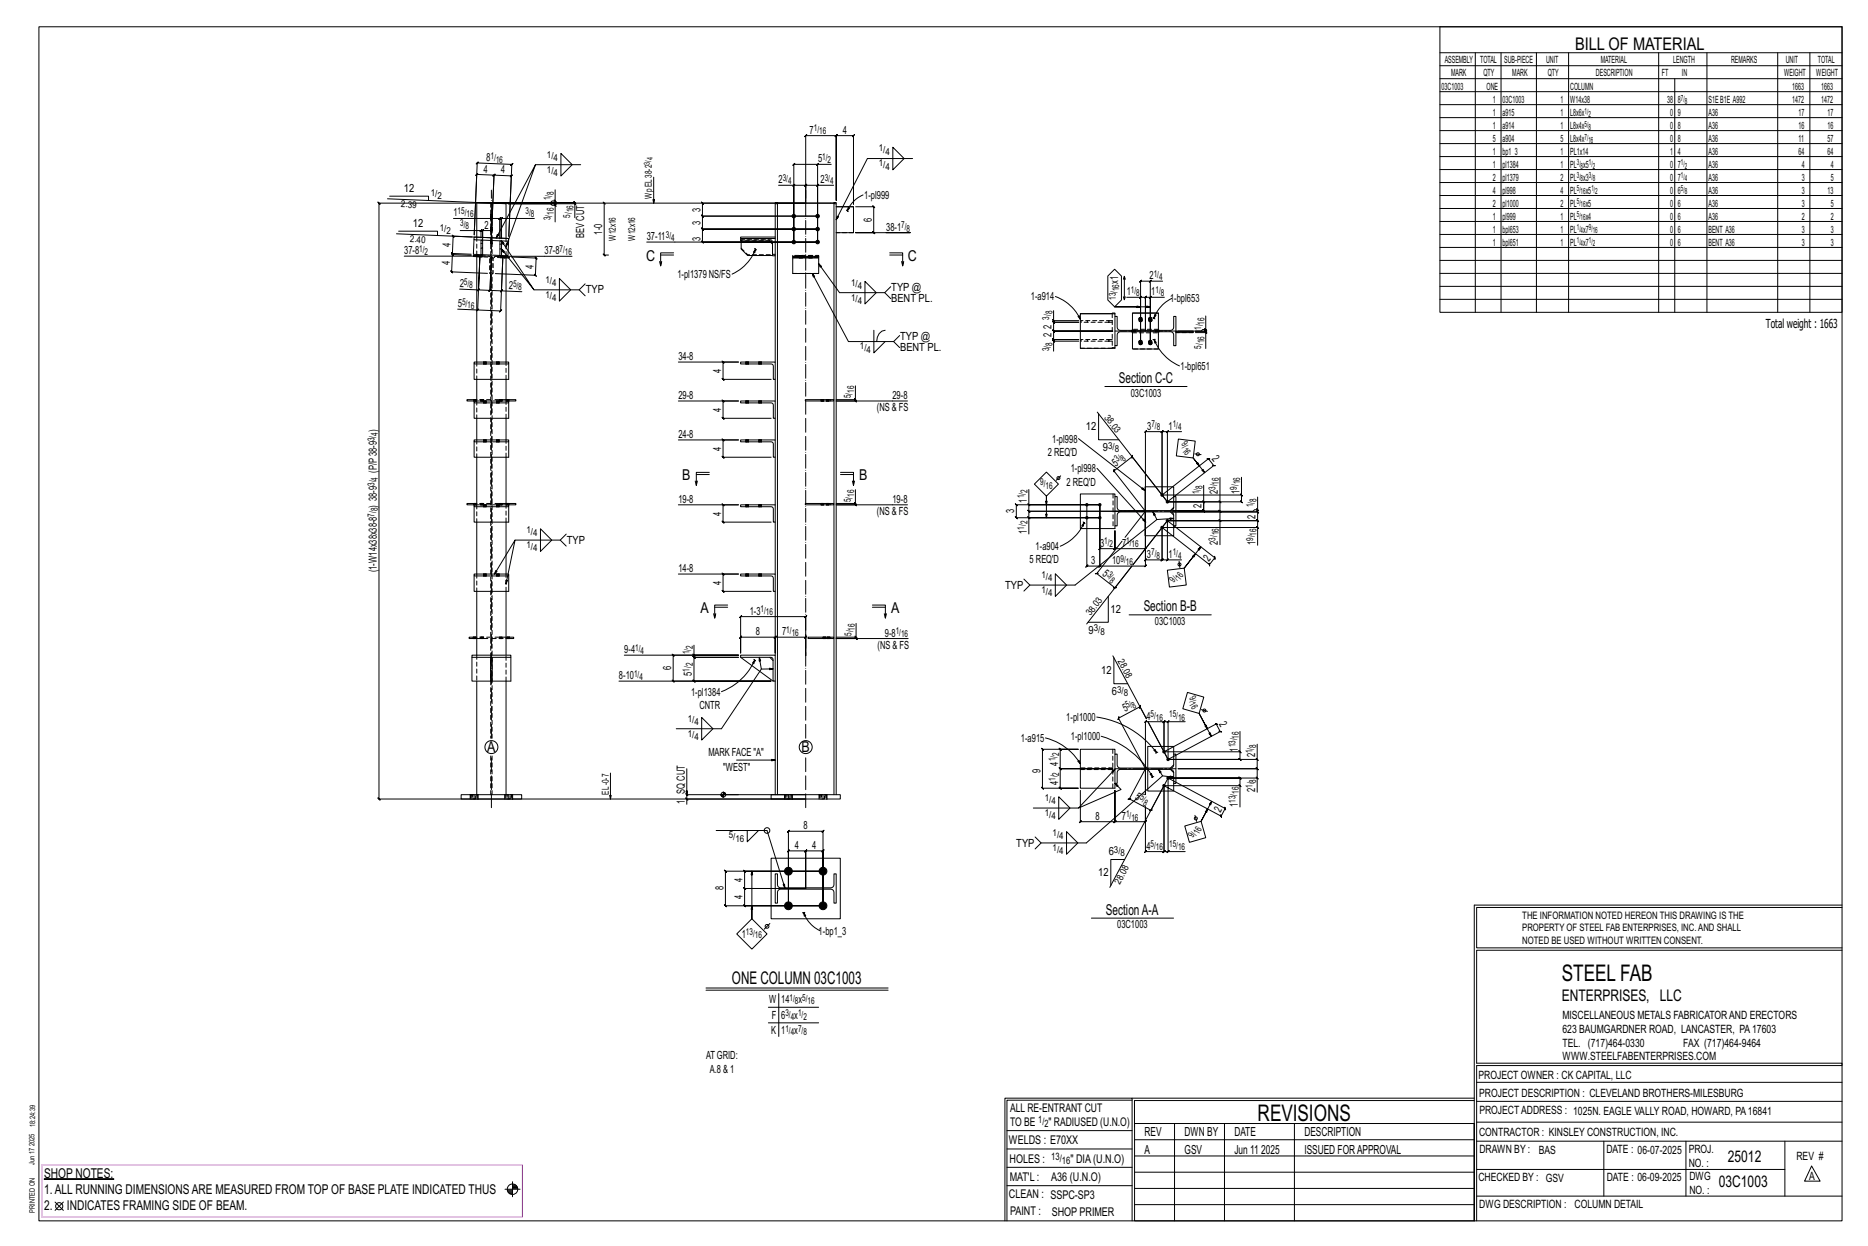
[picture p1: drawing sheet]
<svg xmlns="http://www.w3.org/2000/svg" width="914mm" height="610mm" viewBox="0 0 914 610" stroke-linecap="round" stroke-linejoin="round" font-family="sans-serif">
<g fill="#000" stroke="#000" stroke-width=".49">
<path d="M391 126h2zM396 126h2zM22 577h34z"/>
<circle cx="389" cy="112" r=".9"/>
<circle cx="389" cy="106" r=".9"/>
<circle cx="389" cy="118" r=".9"/>
<circle cx="400" cy="112" r=".9"/>
<circle cx="400" cy="106" r=".9"/>
<circle cx="400" cy="118" r=".9"/>
<circle cx="558" cy="156" r="1"/>
<circle cx="563" cy="156" r="1"/>
<circle cx="558" cy="168" r="1"/>
<circle cx="563" cy="168" r="1"/>
<circle cx="532" cy="247" r=".6"/>
<circle cx="532" cy="253" r=".6"/>
<circle cx="538" cy="247" r=".6"/>
<circle cx="538" cy="253" r=".6"/>
<circle cx="569" cy="242" r=".6"/>
<circle cx="569" cy="258" r=".6"/>
<circle cx="571" cy="246" r=".6"/>
<circle cx="571" cy="255" r=".6"/>
<circle cx="570" cy="368" r=".6"/>
<circle cx="572" cy="372" r=".6"/>
<circle cx="570" cy="384" r=".6"/>
<circle cx="572" cy="381" r=".6"/>
<circle cx="386" cy="426" r="1.9"/>
<circle cx="403" cy="426" r="1.9"/>
<circle cx="386" cy="443" r="1.9"/>
<circle cx="403" cy="443" r="1.9"/>
</g>
<g fill="none" stroke="#000" stroke-width=".49">
<path d="M19 13h883v584h-883zM705 13h197v140h-197zM705 26h197M705 32h197M705 39h197M722 26v127M735 26v127M752 26v127M768 26v127M812 26v127M820 39v114M836 26v127"/>
<path d="M870 26v127M886 26v127M705 45h197M705 51h197M705 58h197M275 75l5 6-5 5zM437 72l6 6-6 5zM447 78h-22l-16 29M705 64h197M705 70h197M705 77h197M190 97l51 2"/>
<path d="M191 96h19v2M262 81h22M271 100l1 1zM271 98l1 1zM272 98v1h-1l1 1v-1h-30h30h-1l1 1v-1v1M272 93v5h-2l-1 1h-35h47l1 1-1-1v1M281 99l1 1zM295 99l1 1zM296 99v26l-1-1 1 1h2M320 87v12M379 100h2M389 91h5l1-1-1 1v8"/>
<path d="M389 90l-1 1zM394 99h-208h-1l1 1v-1v292l-1-1 1 1h208h-58v2M394 99h-50h-1l1 1v-1v7l-1-1 1 1h56h-56l-1-1 1 1v6h-1l1 1v-1h56h-56h-1l1 1v-1v6h-1l1 1v-1h56h-83M394 92v-26v1l1-1h-1h15v1l1-1h-1v32v-32v1l1-1h-1h9l-1 1 1-1v34M400 81l1-1zM400 91l1-1-1 1zM400 80h-11l-1 1 1-1v38v-27h-8M400 91h-6l1-1-1 1v8M407 80h-7v38v-27h8M408 100v96M409 100v-1h-30v18M422 95a14 14 0 0 0-7 8"/>
<path d="M705 83h197M705 89h197M705 96h197M194 114l55 3M195 113h19v2M222 107h19v11M225 113h10v3M231 116h-9l-1-1 1 1-1 8v-1l1 2-1-1h10M232 117v7l3 1M232 116l17 1v1l-17-1zM233 116v-17l15 1v17M235 113l1-1z"/>
<path d="M235 117h1v4h-1zM235 113h1l1-1-1 1v5M236 116v-3l1-1-1 1h5h-1l1-1v1v4M240 107h.1M240 105h.1M240 113h.1M240 111h.1M240 119h.1M240 118h.1M241 107h-1l1-1zM241 116l1-30v-1l-1 1h1l-9-1h1l-1 1v-1l-1 30 2-35h-1l1-1v1h17l-1 1 1-1-2 36 1-30h1l-1 1v-1h-8v-1l-1 1h1l-1 30M241 107h4h-1l1-1v1v10v-10h-1l1-1v1h1"/>
<path d="M241 107h.1M241 105h.1M241 113h.1M241 111h.1M241 119h.1M241 118h.1M243 116l19-35-14 40M245 118h1v4h-1zM246 107v-1l-1 1zM246 118l15 24-15-20 1 1h-1v-1v3h-1v-3M249 118v7h-3M262 107h-16v10"/>
<path d="M281 106v-6h-32h20h1h2v9M363 117h16v8h-1v-6v-1h-15zM363 118v4l3 3h12M377 118l1 1M379 116h-16v1M414 103h1M415 103v1M415 101l1 1-1 1zM418 101h-9h9v13h-9M419 101h9h-1l1 1v-1v13l-1-1 1 1h-9h27h-12M705 102h197M705 108h197"/>
<path d="M705 115h197M198 125h43M231 125h-10v-1l1 1h-1v8v-1l1 2-1-1 18 1M233 125h-1l1 1M233 125v52M234 126h.1M234 125h.1M235 121v4h1v-4M236 126h.1M236 125h.1M236 125h9M241 125l-1 17-1 1 1-1h-6"/>
<path d="M241 125l-1 17-1 1 1-1h5M242 125h38M245 126h.1M247 126h.1M248 126h1h-1M248 125v52M250 126h12l1 1-1-1v9v-1l1 1h-1l-20-1M274 136l5 6-5 5zM286 139l-2 3h-23M323 128v2M323 125h7M330 124h-7v6l1-2"/>
<path d="M369 122h1M370 122l-1 2v-1zM370 122a22 22 0 0 1-12 12M370 122h.1M379 125v52M388 126h13h-13zM388 126h13M388 126v8h13v-8M391 126h2M396 126h1M398 134l17 33h22l3-3M401 129l10 14h22l3-3"/>
<path d="M423 138l6 5-6 6zM436 124h6v6v-2M436 125h6M441 128l1 2M542 135l4-3 3 3v12l-3 3-4-3zM550 135v2M551 137l-1-2v12M563 138h-5l1-1-1 1v30v-23h-6M564 137l-1 1zM569 138h-6v30v-23h7M705 121h197M705 127h197"/>
<path d="M705 134h197M225 141l9 1 1-17-1 27-10-1M233 152l1-1zM234 142l1-1zM245 143l1-1zM255 143l-10-1 1-16-1 26h1l-1 1v-1h-11M284 142l2 3M433 143l3 3M515 156l1 1zM516 157v1l-1-1 1 1h12h-12l-1-1 1 1v4l-1-1 1 1h29h-29l-1-1 1 1v4h-1l1 1v-1h12h-12h-1l1 1v-1v1M516 152v5h12M517 145a22 22 0 0 1 12 11"/>
<path d="M528 155v-1l1 2zM529 154h17M546 155h1v6l1 1h26l1-2v-5h1v14h-1l-1-6-1-1h-25l-1 2v5h-1zM546 155v-1h-17v16h17v-1M550 145v2l1-2M554 153h13M558 145h3l-1 1 1-1v17v-17l-1 1 1-1h2M558 150h-12h17M559 145l-1 1zM563 145h1l-1 1zM564 155l1 1M565 156h.1"/>
<path d="M565 154h1l-1 2zM574 146a17 17 0 0 0-9 10M590 155v6h-1l-1 1h-11M705 140h197M705 146h197M232 177h17v1h-17zM232 178v8h17v-8M237 177h.1M237 178h.1M238 177h.1M238 178h.1M243 177h.1"/>
<path d="M243 178h.1M244 177h.1M244 178h.1M332 177h29h-7h-1l1 1v-1v9l-1-1 1 1h23M363 177h16v9v-7l-1-1h-15zM365 177h.1M365 178h.1M366 177h.1M366 178h.1M371 177h.1M371 178h.1M373 177h.1"/>
<path d="M373 178h.1M428 162v11l5-6M433 162a5 5 0 0 0-4 5M437 167l3 3M515 166l1 1zM528 167h-12v5M554 162h.1M554 162v-9h13v9M554 162v9h13v-9M556 162h.1M565 166l1 2h-1zM565 166a23 23 0 0 0 12 13"/>
<path d="M565 166h-1M566 166h-1M566 162h.1M567 162h.1M576 162h8v1h-8zM576 162h8M585 163h5v8M590 162l1 1zM590 161l1 1zM590 161v1l1 1-1-1h-5h5l1 1-1-1v1M232 196h.1M232 196h17v1h-17z"/>
<path d="M232 197v8h17v-8M233 196h.1M233 196h-4h3M233 186v10M235 196h.1M237 196h.1M237 197h.1M238 196h.1M238 197h.1M243 196h.1M243 197h.1M244 196h.1"/>
<path d="M244 197h.1M245 196h.1M246 196h.1M248 196h5h-4M248 186v10M249 196h.1M332 196h29h-7h-1l1 1v-1v9l-1-1 1 1h23M363 196h16v9v-7l-1-1h-15zM365 196h.1M365 197h.1M366 196h.1M366 197h.1"/>
<path d="M371 196h.1M371 197h.1M373 196h.1M373 197h.1M379 186v10M394 196h14h-14zM402 196h.1M403 196h.1M405 196h.1M406 196h.1M408 196v50M418 195l1 1z"/>
<path d="M419 189v7h-10M419 196h-1l1 1v-1h-10h35M541 189h40M232 215h17v1h-17zM232 216v8h17v-8M233 205v10M237 215h.1M237 216h.1M238 215h.1M238 216h.1M243 215h.1M243 216h.1"/>
<path d="M244 215h.1M244 216h.1M248 205v10M332 215h29h-7h-1l1 1v-1v9l-1-1 1 1h23M363 215h16v9v-7l-1-1h-15zM365 215h.1M365 216h.1M366 215h.1M366 216h.1M371 215h.1M371 216h.1M373 215h.1"/>
<path d="M373 216h.1M379 205v10M528 215l33 25M537 202l34 44M538 202v13h10M571 212l1-1zM571 211h-2l-1 1 1-1v31l23-18h-1l1 1v-1l2 4h-1h2h-1l-23 18h26v-12M577 215l8 1-1 8-8-1zM578 211h-7v35l-17-23v1v-1l-9 7v1v-1l16 20v18l-1 1 1-1h-15l-1 1 1-1v-8v8l-1 1 1-1h-8h1l-1 1v-1v-21v30l1-1-1 1h-6l1-1-1 1v-30M233 224v23M248 224v23M340 235l1 2"/>
<path d="M341 232h6M347 231h-6v6v-2M379 224v23M411 231h7v6v-2M411 232h7M417 235l1 2M419 240v6h-10M504 239v8h34h-41v-1l1 1h-1v6l1 1-1-1h41h-34v8M506 237l6-6 6 6-6 6zM519 233l-2 2M537 229l24 26M585 222h3"/>
<path d="M587 228l-3-4 6 7M589 237v13h-15h15l1 1-1-1h-12M608 234v8h-39v-31l-1 1 1-1h-8l-1 1 1-1v66v-1l-1 1h1h-23l1-1-1 1v-30M232 246h.1M232 247h.1M232 247h17v1h-17zM232 248v7h17v-7M233 246h.1M233 247h.1M233 246h-4v1h3M233 255v26M235 246h.1"/>
<path d="M235 247h.1M237 246h.1M237 247h.1M237 248h.1M238 247h.1M238 248h.1M243 247h.1M243 248h.1M244 247h.1M244 248h.1M245 246h.1M245 247h.1"/>
<path d="M246 246h.1M246 247h.1M248 246h5v1h-4M248 255v26M249 246h.1M249 247h.1M265 259l5 5-5 6zM332 247h29h-7l-1-1 1 1v8h-1l1 1v-1h23M363 247h16v8v-6l-1-1h-15zM365 247h.1M365 248h.1M366 247h.1"/>
<path d="M366 248h.1M371 247h.1M371 248h.1M373 247h.1M373 248h.1M379 255v26M394 246h14v1h-14zM402 246h.1M402 247h.1M403 246h.1M403 247h.1M405 246h.1"/>
<path d="M405 247h.1M406 246h.1M406 247h.1M408 247v65M418 246l1 1zM419 246v1l-1-1 1 1h-10h35M503 246l1 1zM503 253l1 1zM504 247v3h-1l1 1v-1h57M512 247v-4v10M530 255l1 1M531 256l-1 1z"/>
<path d="M531 256a21 21 0 0 1-12 11M531 256h.1M546 243h1v6l1 1h26l1-2v-5h1v14h-1l-1-6-1-1-25 1-1 1v5h-1zM546 243v-1h-17v17h17v-2M561 250v12h14v-5M561 250h-57h-1l1 1v-1v3M561 250v24h-1l1-1v1h8h-1l1-1v1v-16h47v9M561 250l-10 13M564 251l2 3-40 32h-22l-3-3M571 255l-16 21 16-21 24 18v-1v2v-1l-3 3v1v-1l-23-18v16h-1l1-1v1h2M571 255h45l-1-1 1 1v3M571 246h18v-1l1 1h-1v4"/>
<path d="M573 250l2 2M575 254h-9M575 243v-5h-14v12M575 248l-2 2M577 250h20l1 1-1-1v5M589 249l1 1zM597 254l1 1zM597 245l1 1zM597 246v4l1 1-1-1h-20M607 242l1 1zM608 242v4l-1-1 1 1h-37M615 258l1 1z"/>
<path d="M615 249l1 1zM616 249v1h-1l1 1v-1h-42h42h-1l1 1v-1v5l-1-1 1 1h-45M616 243v6h-2l-1 1h-36M274 264l3 3M277 261l-3 3h-22M549 265l-12 16h-1h2h-1l9 7h-1l1-1v1l8-11-22 28M571 279l9-1 1 8-9 1zM571 274l1-1-1 1zM577 275l1 3M588 268l-8 10 5-7M597 267v-12h-26v19h7M232 281h17v1h-17z"/>
<path d="M232 282v7h17v-7M233 289v32M237 281h.1M237 282h.1M238 281h.1M238 282h.1M242 281l10-17-4 22M243 281h.1M243 282h.1M244 281h.1M244 282h.1M248 289v32"/>
<path d="M332 281h29h-7l-1-1 1 1v8h-1l1 1v-1h23M350 297h6M356 296h-6v6v-2M363 281h16v8v-6l-1-1h-15zM365 281h.1M365 282h.1M366 281h.1M366 282h.1M371 281h.1M371 282h.1M373 281h.1M373 282h.1"/>
<path d="M379 289v32M427 296h6v6l1-2M427 297h6M504 286l-3 3M517 281l5 5-5 6zM543 292v12h-10M232 312h.1M233 312h.1M233 312h-3h3M235 312h.1M237 312h.1M245 312h.1"/>
<path d="M246 312h.1M248 312h3h-3M248 312h.1M249 312h.1M340 316v5h21h-55M349 300l1 2M362 302l1-1v1h31l1-1-1 1v19v-9l1-1-1 1h-15l1-1-1 1v7v-7l1-1-1 1h-16v-1l-1 1h1v7v-17zM396 312h12h-12zM403 312h.1M404 312h.1M405 312h.1M406 312h.1"/>
<path d="M408 312v77M419 311l1 1zM419 305v7h-10M419 312l1 1-1-1h-10h36M433 300v2M553 301h40M231 321h19v1h-19zM231 322v11h19v-11M233 333v56M240 322h1v11h-1zM248 333v56M339 320l1 1z"/>
<path d="M340 321v1l-1-1 1 1h21h-21l-1-1 1 1v11h-1l1 1v-1h37h-74M361 321h-31l-1-1 1 1v12h-1l1 1v-1h47M363 321h16v12h-1v-11h-15zM363 322l15 11M369 323h.1M369 323v2l-1-1zM369 323a29 29 0 0 1-16 15M369 323h1M372 322l1 5h5M373 327l-20 30h-22M377 322l1 1M379 333v56"/>
<path d="M545 321l16 31-3-6v-1v1l-10 5-1 1 1-1 13 25-8 15h-1h2h-1l10 5v1l1-1h-1l7-12 28 15v1v-1l2-3v-1v1l-28-15v36h8M545 322v13h7M581 339l8 2-2 8-8-2zM343 351l6 6-6 5zM537 351a45 45 0 0 1 29 17M571 354l1-1zM572 353h-2l-1 1 1-1v15v-15l-1 1 1-1h-9l-1 1 1-1v36v-13M580 353h-8v19l-10-19 10 19h43v-8M588 347l3 1M591 357l-4-8 6 11M607 358v10h-37l25-14h1h-1l2 4h1h-1l-25 14h35l-1-1 1 1v-4M299 378v13"/>
<path d="M336 376v13M361 372h18M510 366v1h18h-9l-1-1 1 1v9h-1l1 1v-1h26h-26h-1l1 1v-1v10l-1-1 1 1h9h-18h1l-1-1v1v-19h1zM512 361a28 28 0 0 1 17 13M528 372l1 2zM539 360a42 42 0 0 1 25 20M546 369h1v6l1 1h26l1-2v-5h1v14h-1l-1-6-1-1-25 1-1 1v5h-1zM546 369v-2h-17v19h17v-3l3 3-21 9 18-19M562 376v11h13v-4M563 379l1-1v2zM565 367l1 1zM566 368h.1"/>
<path d="M567 368h-1M567 376l2 4h6M569 380l-37 32h-22l-3-3M573 376l2 2M575 369v-4h-13v11M575 374l-2 2M606 367l1 1zM615 371l1 1zM615 372v4l1 1-1-1h-38h38l1 1-1-1v5M226 389h29v2h-29zM230 389h.1M230 391h.1"/>
<path d="M234 389h.1M234 391h.1M247 389h.1M247 391h.1M251 389h.1M251 391h.1M336 390l1 1zM353 389h8M353 389h1M353 390h1M354 390h.1M354 387v3"/>
<path d="M354 389h1M354 388h1M377 389h34v2h-34zM381 389v-290h26l2 1v289M384 389h.1M384 391h.1M388 389h.1M388 391h.1M394 389h-58v-1l1 1h-1v2M401 389h.1M401 391h.1M405 389h.1"/>
<path d="M405 391h.1M506 395h22M518 390l6 5-6 6zM564 380h.1M565 380h-1M570 384v33v-1l-1 1h1h-9v-1l-1 1h1v-22v7l-1 1 1-1h-15l-1 1 1-1v-15v15l-1 1 1-1h-17l-1 1 1-1v-15M570 384h37v11M570 384v33h-1l1-1v1h2M572 381l-29 53M585 399l1 3M593 392l-5 10 3-6M606 384l1 1z"/>
<path d="M607 384v-3l-1-1 1 1h-35h43v7M615 380l1 1zM351 406h24l9 28M366 406v6l5-6M377 420h34v30h-34zM386 407h-1l1-1v1h17h-1l1-1v1v36v-27l-1 1 1-1h-9h1l-1 1v-1v19v-19h1l-1 1v-1h-8l-1 1 1-1v27zM510 412l-3 3M522 407l6 5-6 6zM571 417l1-1zM580 404l8-2 2 8-8 2zM355 426h48h-39l1 1-1-1v9v-1l1 1h-1h30h-30v-1l1 1h-1v8l1 1-1-1h39h-48l1 1-1-1v-17l1 1zM368 426v24v-7"/>
<path d="M379 428h2v5l1 1h25l1-1v-5h1v14h-1v-6l-1-1h-25l-1 2v5h-2zM551 421h-7v12M361 457l7-7 7 7-7 7zM377 452l-3 3M393 446l1 2zM393 446a16 16 0 0 0 8 9M393 446v1M394 446h-1M534 449h40M722 443v154M722 443h180M902 444h-179v20h179"/>
<path d="M902 465h-179v55h179v1h-179v76M346 483h89M346 484h89M376 493h25M381 486v21M376 500h25M554 538h-61v59M554 537h168M722 538h-167v13M723 539h179M723 530h179M493 553h61"/>
<path d="M555 550h167v47h-167zM555 558h167M575 550v47M599 550v47M634 550v47M723 549h179M723 558h179M785 558v27M825 558v27M874 558v27M251 578v8M251 580h1"/>
<path d="M493 571h61M493 562h61M555 573h167M555 566h167M723 572h151M887 570l4 8h-8zM27 588l4 4M31 588l-4 4M247 582h8M248 582h3M248 583h3M249 583h2"/>
<path d="M249 584h2M251 581h2M251 580h2M492 597v-60h62v60M493 580h61M555 589h167M555 581h167M723 585h179"/>
<circle cx="518" cy="234" r=".7"/>
<circle cx="586" cy="222" r=".7"/>
<circle cx="577" cy="276" r=".7"/>
<circle cx="590" cy="348" r=".7"/>
<circle cx="241" cy="366" r="3"/>
<circle cx="394" cy="366" r="3"/>
<circle cx="354" cy="389" r="1.2"/>
<circle cx="375" cy="406" r="1.4"/>
<circle cx="585" cy="400" r=".7"/>
<circle cx="375" cy="453" r=".9"/>
<circle cx="29" cy="590" r="1.8"/>
<circle cx="251" cy="582" r="2.6"/>
</g>
<path d="M21 570h235v26h-235z" fill="none" stroke="#f0f" stroke-width=".5"/>
<g fill="none" stroke="#000" stroke-width=".49" stroke-dasharray="2 1.4">
<path d="M240 99v262M381 99h.1M408 99h.1M233 116v9M235 119h1M236 117h.1M240 106h1zM240 107h.1M240 106v-1M240 112h1zM240 113h.1M240 112h.1"/>
<path d="M240 118l1 1zM240 119h.1M240 118h.1M240 107h1M240 113h1M240 119h1M241 105h-1M241 111h-1M241 118h-1M241 106h-1M241 107h.1M241 105h.1"/>
<path d="M241 106l-1-1M241 112h-1M241 113h-1M241 113h.1M241 111h.1M241 112l-1-1M241 119h-1M241 119h.1M241 118h.1M245 119h1M363 117h14l1 1v1M377 118h-14"/>
<path d="M377 118v-1l-14 1M378 119h.1M418 114h-9M233 126h6l1 8M234 125v1M234 125h.1M235 126v-1l-1 1M235 125l-1 1M235 125v1M235 125h1M236 125v1M236 125h.1"/>
<path d="M236 126h.1M236 126v-1M240 127l-1-2h-6M241 134l1-8h6M245 125h1M245 126h.1M246 126h-1M246 126h.1M247 126h.1M248 125v-8M248 126l-6-1-1 2M363 121l3 4h12"/>
<path d="M379 124h-1M388 134h13M388 125h.1M391 125h.1M391 126h1M391 126v-1M391 126h.1M392 126v-1M392 126h-1M392 125h.1M392 126h.1M392 125v1"/>
<path d="M392 126h1M392 125h-1M392 125l1 1M393 125h-2v1M393 126h-1M393 125v1M393 126h.1M396 125h.1M396 126h1M396 126v-1M396 126h.1M397 125v1"/>
<path d="M397 126h1M397 125h-1M397 126h-1M397 125h.1M397 126h.1M397 125h-1v1M398 125v1M398 126h.1M398 126h-1M401 125h-13M401 126h-13M529 157h14v1h-14z"/>
<path d="M532 158v-1M543 158h1M544 153v17M544 157h-1M557 156a.9 .9 0 0 1 1-1 .9 .9 0 0 1 1 1M559 157a.9 .9 0 0 1-1 0 .9 .9 0 0 1-1 0M562 156a.9 .9 0 0 1 1-1 .9 .9 0 0 1 1 1M564 157a.9 .9 0 0 1-1 0 .9 .9 0 0 1-1 0M233 177v9M237 177v1M237 177h.1M237 177l1 1z"/>
<path d="M237 178h.1M238 177v1M238 177h.1M238 178h.1M238 178v-1M243 177v1M243 177h.1M244 177v1zM244 177l-1 1M244 178h-1M244 177v1M244 177h.1"/>
<path d="M244 178h.1M244 178v-1M365 177v1M365 177h.1M366 177v1zM366 177l-1 1M366 178h-1M366 177v1M366 177h.1M366 178h.1M366 178v-1M371 177v1"/>
<path d="M371 177h1M372 177l-1 1M372 177v1M372 177v1zM372 178h.1M373 177h.1M373 178h.1M373 178v-1M529 166h14v1h-14zM532 167v-1M543 167h1M544 170h-15"/>
<path d="M544 166h-1M546 170h-2M554 162h.1M554 163h13M555 162h.1M555 162h1M556 162h.1M557 167a.9 .9 0 0 1 1 0 .9 .9 0 0 1 1 0M559 168a.9 .9 0 0 1-1 1 .9 .9 0 0 1-1-1M562 167a.9 .9 0 0 1 1 0 .9 .9 0 0 1 1 0M564 168a.9 .9 0 0 1-1 1 .9 .9 0 0 1-1-1M566 162h.1"/>
<path d="M566 162h1zM567 162h.1M567 161h-13M567 171h-13M584 163h-8M232 196h.1M233 196h.1M233 196h-1M233 196v9M235 196h.1M236 196h-1M236 196h.1"/>
<path d="M236 196h1M237 196h-1M237 196h.1M237 196v1M237 196l1 1zM237 197h.1M238 196v1M238 196h.1M238 197h.1M238 197v-1M240 196h-7M243 196v1"/>
<path d="M243 196h.1M244 196v1zM244 196l-1 1M244 197h-1M244 196v1M244 196h.1M244 197h.1M244 197v-1M245 196h.1M246 196h.1M248 196h-7M248 186v-9"/>
<path d="M248 196h.1M248 196h1zM249 196h.1M365 196v1M365 196h.1M366 196v1zM366 196l-1 1M366 197h-1M366 196v1M366 196h.1M366 197h.1M366 197v-1"/>
<path d="M371 196v1M371 196h1M372 196l-1 1M372 196v1M372 196v1zM372 197h.1M373 196h.1M373 197h.1M373 197v-1M402 196h.1M403 196h.1M403 196h-1"/>
<path d="M405 196h.1M406 196h.1M407 196h.1M233 215v9M237 215v1M237 215h.1M237 215l1 1zM237 216h.1M238 215v1M238 215h.1M238 216h.1M238 216v-1"/>
<path d="M243 215v1M243 215h.1M244 215v1zM244 215l-1 1M244 216h-1M244 215v1M244 215h.1M244 216h.1M244 216v-1M248 205v-9M365 215v1M365 215h.1"/>
<path d="M366 215v1zM366 215l-1 1M366 216h-1M366 215v1M366 215h.1M366 216h.1M366 216v-1M371 215v1M371 215h1M372 215l-1 1M372 215v1M372 215v1z"/>
<path d="M372 216h.1M373 215h.1M373 216h.1M373 216v-1M248 224v-9M232 246v1M232 246h.1M233 246v1zM233 246l-1 1M233 247h-1M233 246v1M233 246h.1"/>
<path d="M233 247h.1M233 247v-1M233 247v8M235 246v1M235 246h.1M236 246l-1 1M236 246v1zM236 246v1M236 247h.1M236 246h1M237 247h-1M237 247v-1"/>
<path d="M237 247v1M237 247h.1M237 247l1 1zM237 248h.1M238 247v1M238 247h.1M238 248h.1M238 248v-1M240 246h-7M243 247v1M243 247h.1M244 247v1z"/>
<path d="M244 247l-1 1M244 248h-1M244 247v1M244 247h.1M244 248h.1M244 248v-1M245 246v1M245 246h.1M245 246v1zM245 247h.1M246 246v1M246 246h.1"/>
<path d="M246 247h.1M246 247v-1M248 246h-7M248 255v-8M248 246v1M248 246h.1M248 246l1 1zM248 247h.1M249 246v1M249 246h.1M249 247h.1M249 247v-1"/>
<path d="M365 247v1M365 247h.1M366 247v1zM366 247l-1 1M366 248h-1M366 247v1M366 247h.1M366 248h.1M366 248v-1M371 247v1M371 247h1M372 247l-1 1"/>
<path d="M372 247v1M372 247v1zM372 248h.1M373 247h.1M373 248h.1M373 248v-1M402 246v1M402 246h.1M403 246v1zM403 246l-1 1M403 247h-1M403 246v1"/>
<path d="M403 246h.1M403 247h.1M403 247v-1M405 246v1M405 246h.1M405 246v1zM405 247h.1M406 246v1M406 246h.1M406 247h.1M406 247v-1M407 246v1"/>
<path d="M545 242v17M233 281v8M237 281v1M237 281h.1M237 281l1 1zM237 282h.1M238 281v1M238 281h.1M238 282h.1M238 282v-1M243 281v1M243 281h.1"/>
<path d="M244 281v1zM244 281l-1 1M244 282h-1M244 281v1M244 281h.1M244 282h.1M244 282v-1M248 289v-8M365 281v1M365 281h.1M366 281v1zM366 281l-1 1"/>
<path d="M366 282h-1M366 281v1M366 281h.1M366 282h.1M366 282v-1M371 281v1M371 281h1M372 281l-1 1M372 281v1M372 281v1zM372 282h.1M373 281h.1"/>
<path d="M373 282h.1M373 282v-1M232 312h.1M232 312h1M233 312h.1M233 312h7M235 312h.1M236 312h.1M236 312h1M237 312h.1M240 312h-7M241 312h7"/>
<path d="M245 312h.1M245 312h1M246 312h.1M248 312h-7M248 312h.1M249 312h.1M403 312h.1M403 312h1M404 312h.1M405 312h.1M405 312h1M406 312h.1"/>
<path d="M407 312h.1M233 321v12M240 323h1M248 333v-12M240 370v19M241 361v-262M529 376h14h-14M543 376h2M545 367v19M545 376h-2M230 389v2M230 389h.1"/>
<path d="M231 389h-1v2M231 389v2h-1M232 389h1v2h-1zM232 389h-1v2M232 391h-1M233 389v2M233 389h1v2h-1M234 389h.1M234 391h.1M234 391v-2M241 389v-19M247 389v2"/>
<path d="M247 389h.1M248 389h-1v2M248 389v2h-1M249 389h1v2h-1zM249 389h-1v2M249 391h-1M250 389v2M250 389h1v2h-1M251 389h.1M251 391h.1M251 391v-2M384 389v2"/>
<path d="M384 389h.1M385 389h-1v2M385 389v2h-1M386 389h1v2h-1zM386 389h-1v2M386 391h-1M387 389v2M387 389h1v2h-1M388 389h.1M388 391h.1M388 391v-2M401 389v2"/>
<path d="M401 389h.1M402 389h-1v2M402 389v2h-1M403 389h1v2h-1zM403 389h-1v2M403 391h-1M404 389v2M404 389h1v2h-1M405 389h.1M405 391h.1M405 391v-2"/>
</g>
<path d="M241 361v-268M394 361v-268M241 395v-25M394 395v-25" fill="none" stroke="#000" stroke-width=".49" stroke-dasharray="6.8 1 0 1"/>
<path d="M546 162h30M576 250h-30M546 376h30" fill="none" stroke="#000" stroke-width=".49" stroke-dasharray="5.8 1 1 1"/>
<g font-size="11.2">
<text x="764" y="480">STEEL FAB</text>
<text x="616" y="548">REVISIONS</text>
</g>
<g font-size="8.6">
<text x="771" y="24">BILL OF MATERIAL</text>
<text x="358" y="481">ONE COLUMN 03C1003</text>
</g>
<g font-size="7.9">
<text x="765" y="490">ENTERPRISES, LLC</text>
<text x="846" y="569">25012</text>
<text x="841" y="581">03C1003</text>
</g>
<g font-size="7.3">
<text x="316" y="128">C</text>
<text x="444" y="128">C</text>
<text x="548" y="187">Section C-C</text>
<text x="334" y="235">B</text>
<text x="421" y="235">B</text>
<text x="343" y="300">A</text>
<text x="436" y="300">A</text>
<text x="560" y="299">Section B-B</text>
<text x="238" y="368">A</text>
<text x="392" y="368">B</text>
<text x="541" y="447">SectionA-A</text>
</g>
<g font-size="6.6">
<text x="22" y="576">SHOP NOTES:</text>
<text x="22" y="584">1.ALL RUNNING DIMENSIONSARE MEASURED FROM TOP OF BASE PLATE INDICATED THUS</text>
<text x="22" y="592">2.</text>
<text x="33" y="592">INDICATES FRAMING SIDE OF BEAM.</text>
</g>
<g font-size="6.1">
<text x="864" y="161">Total weight : 1663</text>
<text x="560" y="556">REV</text>
<text x="580" y="556">DWN BY</text>
<text x="604" y="556">DATE</text>
<text x="639" y="556">DESCRIPTION</text>
<text x="560" y="564">A</text>
<text x="580" y="564">GSV</text>
<text x="604" y="564">Jun 11</text>
<text x="617" y="564">2025</text>
<text x="639" y="564">ISSUED FORAPPROVAL</text>
</g>
<g font-size="5.9">
<text x="494" y="560">WELDS : E70XX</text>
<text x="494" y="569">HOLES :</text>
<text x="524" y="569">&quot; DIA(U.N.O)</text>
<text x="494" y="578">MAT'L :</text>
<text x="515" y="578">A36 (U.N.O)</text>
<text x="494" y="586">CLEAN : SSPC-SP3</text>
<text x="495" y="595">PAINT :</text>
<text x="515" y="595">SHOP PRIMER</text>
</g>
<g font-size="5.8">
<text x="494" y="544">ALL RE-ENTRANT CUT</text>
<text x="494" y="551">TO BE</text>
<text x="513" y="551">&quot; RADIUSED (U.N.O)</text>
</g>
<g font-size="5.6">
<text x="765" y="499">MISCELLANEOUS METALS FABRICATORAND ERECTORS</text>
<text x="765" y="505">623 BAUMGARDNER ROAD, LANCASTER, PA17603</text>
<text x="765" y="512">TEL. (717)464-0330</text>
<text x="824" y="512">FAX (717)464-9464</text>
<text x="765" y="519">WWW.STEELFABENTERPRISES.COM</text>
<text x="724" y="528">PROJECT OWNER : CK CAPITAL, LLC</text>
<text x="724" y="537">PROJECT DESCRIPTION : CLEVELAND BROTHERS-MILESBURG</text>
<text x="724" y="545">PROJECTADDRESS : 1025N. EAGLE VALLY ROAD, HOWARD, PA16841</text>
<text x="724" y="556">CONTRACTOR : KINSLEY CONSTRUCTION, INC.</text>
<text x="724" y="564">DRAWN BY :</text>
<text x="753" y="564">BAS</text>
<text x="786" y="564">DATE : 06-07-2025</text>
<text x="827" y="564">PROJ.</text>
<text x="879" y="568">REV #</text>
<text x="827" y="571">NO. :</text>
<text x="724" y="578">CHECKED BY : GSV</text>
<text x="787" y="578">DATE : 06-09-2025</text>
<text x="827" y="578">DWG</text>
<text x="886" y="578">A</text>
<text x="827" y="584">NO. :</text>
<text x="724" y="591">DWG DESCRIPTION : COLUMN DETAIL</text>
</g>
<g font-size="5.5">
<text x="396" y="65">7</text>
<text x="413" y="65">4</text>
<text x="238" y="79" transform="rotate(2 238 79)">8</text>
<text x="400" y="79">5</text>
<text x="237" y="84" transform="rotate(2 237 84)">4</text>
<text x="245" y="85" transform="rotate(2 245 85)">4</text>
<text x="381" y="90">2</text>
<text x="402" y="90">2</text>
<text x="198" y="94">12</text>
<text x="423" y="97">1-pl999</text>
<text x="222" y="106">1</text>
<text x="343" y="104" transform="rotate(-90 343 104)">3</text>
<text x="202" y="111">12</text>
<text x="237" y="112">2</text>
<text x="343" y="110" transform="rotate(-90 343 110)">3</text>
<text x="427" y="109" transform="rotate(-90 427 109)">6</text>
<text x="434" y="113">38-1</text>
<text x="286" y="116" transform="rotate(-90 286 116)">BEV CUT</text>
<text x="295" y="115" transform="rotate(-90 295 115)">1-0</text>
<text x="317" y="117">37-11</text>
<text x="343" y="118" transform="rotate(-90 343 118)">3</text>
<text x="198" y="124">37-8</text>
<text x="221" y="121" transform="rotate(-88 221 121)">4</text>
<text x="267" y="124">37-8</text>
<text x="220" y="130" transform="rotate(-88 220 130)">4</text>
<text x="261" y="131" transform="rotate(-88 261 131)">4</text>
<text x="332" y="136">1-pl1379 NS/FS</text>
<text x="563" y="137">2</text>
<text x="225" y="140" transform="rotate(2 225 140)">2</text>
<text x="249" y="141" transform="rotate(2 249 141)">2</text>
<text x="287" y="144">TYP</text>
<text x="436" y="142">TYP @</text>
<text x="547" y="139" transform="rotate(-90 547 139)">x1</text>
<text x="436" y="148">BENT PL.</text>
<text x="505" y="147">1-a914</text>
<text x="552" y="144">1</text>
<text x="564" y="144">1</text>
<text x="573" y="148">1-bpl653</text>
<text x="224" y="150" transform="rotate(2 224 150)">5</text>
<text x="515" y="161" transform="rotate(-90 515 161)">2</text>
<text x="441" y="166">TYP @</text>
<text x="515" y="165" transform="rotate(-90 515 165)">2</text>
<text x="441" y="172">BENT PL.</text>
<text x="332" y="176">34-8</text>
<text x="353" y="183" transform="rotate(-90 353 183)">4</text>
<text x="578" y="181">1-bpl651</text>
<text x="332" y="195">29-8</text>
<text x="437" y="195">29-8</text>
<text x="553" y="194">03C1003</text>
<text x="353" y="202" transform="rotate(-90 353 202)">4</text>
<text x="429" y="201">(NS &amp; FS</text>
<text x="185" y="211" transform="rotate(-90 185 211)">)</text>
<text x="332" y="214">24-8</text>
<text x="532" y="211">12</text>
<text x="562" y="210">3</text>
<text x="572" y="210">1</text>
<text x="353" y="221" transform="rotate(-90 353 221)">4</text>
<text x="515" y="217">1-pl998</text>
<text x="540" y="221">9</text>
<text x="513" y="223">2 REQ'D</text>
<text x="593" y="225" transform="rotate(52 593 225)">2</text>
<text x="185" y="231" transform="rotate(-90 185 231)">(P/P38-9</text>
<text x="524" y="231">1-pl998</text>
<text x="546" y="228" transform="rotate(-38 546 228)">5</text>
<text x="522" y="238">2 REQ'D</text>
<text x="332" y="246">19-8</text>
<text x="437" y="246">19-8</text>
<text x="503" y="246" transform="rotate(-90 503 246)">1</text>
<text x="596" y="242" transform="rotate(-90 596 242)">2</text>
<text x="607" y="242" transform="rotate(-90 607 242)">1</text>
<text x="185" y="248" transform="rotate(-90 185 248)">) 38-9</text>
<text x="429" y="252">(NS &amp; FS</text>
<text x="497" y="251" transform="rotate(-90 497 251)">3</text>
<text x="588" y="248" transform="rotate(-90 588 248)">2</text>
<text x="353" y="253" transform="rotate(-90 353 253)">4</text>
<text x="615" y="254" transform="rotate(-90 615 254)">2</text>
<text x="503" y="261" transform="rotate(-90 503 261)">1</text>
<text x="277" y="266">TYP</text>
<text x="507" y="269">1-a904</text>
<text x="539" y="267">3</text>
<text x="549" y="267">7</text>
<text x="596" y="267" transform="rotate(-90 596 267)">2</text>
<text x="615" y="267" transform="rotate(-90 615 267)">1</text>
<text x="504" y="276">5 REQ'D</text>
<text x="534" y="276">3</text>
<text x="544" y="276">10</text>
<text x="561" y="273">3</text>
<text x="572" y="273">1</text>
<text x="592" y="275" transform="rotate(-52 592 275)">2</text>
<text x="185" y="280" transform="rotate(-90 185 280)">(1-W14x38x38-8</text>
<text x="332" y="280">14-8</text>
<text x="539" y="281" transform="rotate(38 539 281)">5</text>
<text x="353" y="286" transform="rotate(-90 353 286)">4</text>
<text x="492" y="288">TYP</text>
<text x="544" y="300">12</text>
<text x="367" y="301">1-3</text>
<text x="565" y="306">03C1003</text>
<text x="370" y="311">8</text>
<text x="383" y="311">7</text>
<text x="433" y="311">9-8</text>
<text x="533" y="310">9</text>
<text x="430" y="317">(NS &amp; FS</text>
<text x="306" y="320">9-4</text>
<text x="329" y="328" transform="rotate(-90 329 328)">6</text>
<text x="539" y="330">12</text>
<text x="303" y="332">8-10</text>
<text x="339" y="331" transform="rotate(-90 339 331)">5</text>
<text x="338" y="340">1-pl1384</text>
<text x="544" y="340">6</text>
<text x="342" y="347">CNTR</text>
<text x="522" y="353">1-pl1000</text>
<text x="551" y="349" transform="rotate(-28 551 349)">5</text>
<text x="561" y="352">4</text>
<text x="597" y="354" transform="rotate(62 597 354)">2</text>
<text x="500" y="363">1-a915</text>
<text x="524" y="362">1-pl1000</text>
<text x="347" y="370">MARK FACE &quot;A&quot;</text>
<text x="606" y="368" transform="rotate(-90 606 368)">1</text>
<text x="614" y="371" transform="rotate(-90 614 371)">2</text>
<text x="354" y="377">&quot;WEST&quot;</text>
<text x="509" y="378" transform="rotate(-90 509 378)">9</text>
<text x="518" y="375" transform="rotate(-90 518 375)">4</text>
<text x="335" y="388" transform="rotate(-90 335 388)">SQ CUT</text>
<text x="518" y="384" transform="rotate(-90 518 384)">4</text>
<text x="614" y="388" transform="rotate(-90 614 388)">2</text>
<text x="335" y="393" transform="rotate(-90 335 393)">1</text>
<text x="555" y="391" transform="rotate(28 555 391)">5</text>
<text x="606" y="395" transform="rotate(-90 606 395)">1</text>
<text x="536" y="401">8</text>
<text x="549" y="401">7</text>
<text x="597" y="398" transform="rotate(-62 597 398)">2</text>
<text x="393" y="406">8</text>
<text x="389" y="415">4</text>
<text x="398" y="415">4</text>
<text x="497" y="414">TYP</text>
<text x="543" y="418">6</text>
<text x="561" y="416">4</text>
<text x="364" y="431" transform="rotate(-90 364 431)">4</text>
<text x="538" y="429">12</text>
<text x="354" y="435" transform="rotate(-90 354 435)">8</text>
<text x="364" y="440" transform="rotate(-90 364 440)">4</text>
<text x="547" y="454">03C1003</text>
<text x="363" y="459">1</text>
<text x="401" y="457">1-bp1_3</text>
<text x="377" y="491">W</text>
<text x="382" y="491">14</text>
<text x="391" y="491">x</text>
<text x="378" y="498">F</text>
<text x="382" y="498">6</text>
<text x="389" y="498">x</text>
<text x="378" y="506">K</text>
<text x="382" y="506">1</text>
<text x="389" y="506">x</text>
<text x="346" y="518">AT GRID:</text>
<text x="347" y="525">A.8 &amp; 1</text>
</g>
<g font-size="5">
<text x="745" y="450">THE INFORMATION NOTED HEREON THIS DRAWING IS THE</text>
<text x="745" y="456">PROPERTY OF STEEL FAB ENTERPRISES, INC.AND SHALL</text>
<text x="745" y="462">NOTED BE USED WITHOUT WRITTEN CONSENT.</text>
<text x="508" y="550">1/</text>
<text x="511" y="551">2</text>
<text x="515" y="568">13/</text>
<text x="520" y="570">16</text>
</g>
<g font-size="4.9">
<text x="707" y="31">ASSEMBLY</text>
<text x="725" y="31">TOTAL</text>
<text x="736" y="31">SUB-PIECE</text>
<text x="757" y="31">UNIT</text>
<text x="784" y="31">MATERIAL</text>
<text x="819" y="31">LENGTH</text>
<text x="847" y="31">REMARKS</text>
<text x="874" y="31">UNIT</text>
<text x="890" y="31">TOTAL</text>
<text x="710" y="37">MARK</text>
<text x="726" y="37">QTY</text>
<text x="740" y="37">MARK</text>
<text x="758" y="37">QTY</text>
<text x="781" y="37">DESCRIPTION</text>
<text x="814" y="37">FT</text>
<text x="823" y="37">IN</text>
<text x="873" y="37">WEIGHT</text>
<text x="889" y="37">WEIGHT</text>
<text x="706" y="44">03C1003</text>
<text x="728" y="44">ONE</text>
<text x="769" y="44">COLUMN</text>
<text x="877" y="44">1663</text>
<text x="891" y="44">1663</text>
<text x="731" y="50">1</text>
<text x="736" y="50">03C1003</text>
<text x="764" y="50">1</text>
<text x="769" y="50">W14x38</text>
<text x="816" y="50">38</text>
<text x="821" y="50">8</text>
<text x="836" y="50">S1EB1E A992</text>
<text x="877" y="50">1472</text>
<text x="891" y="50">1472</text>
<text x="731" y="57">1</text>
<text x="736" y="57">a915</text>
<text x="764" y="57">1</text>
<text x="769" y="57">L8x6x</text>
<text x="818" y="57">0</text>
<text x="821" y="57">9</text>
<text x="836" y="57">A36</text>
<text x="880" y="57">17</text>
<text x="895" y="57">17</text>
<text x="731" y="63">1</text>
<text x="736" y="63">a914</text>
<text x="764" y="63">1</text>
<text x="769" y="63">L8x4x</text>
<text x="818" y="63">0</text>
<text x="821" y="63">8</text>
<text x="836" y="63">A36</text>
<text x="880" y="63">16</text>
<text x="895" y="63">16</text>
<text x="731" y="69">5</text>
<text x="736" y="69">a904</text>
<text x="764" y="69">5</text>
<text x="769" y="69">L8x4x</text>
<text x="818" y="69">0</text>
<text x="821" y="69">8</text>
<text x="836" y="69">A36</text>
<text x="880" y="69">11</text>
<text x="895" y="69">57</text>
<text x="731" y="76">1</text>
<text x="736" y="76">bp1_3</text>
<text x="764" y="76">1</text>
<text x="769" y="76">PL1x14</text>
<text x="818" y="76">1</text>
<text x="821" y="76">4</text>
<text x="836" y="76">A36</text>
<text x="880" y="76">64</text>
<text x="895" y="76">64</text>
<text x="731" y="82">1</text>
<text x="736" y="82">pl1384</text>
<text x="764" y="82">1</text>
<text x="769" y="82">PL x5</text>
<text x="818" y="82">0</text>
<text x="821" y="82">7</text>
<text x="836" y="82">A36</text>
<text x="882" y="82">4</text>
<text x="896" y="82">4</text>
<text x="731" y="88">2</text>
<text x="736" y="88">pl1379</text>
<text x="764" y="88">2</text>
<text x="769" y="88">PL x3</text>
<text x="818" y="88">0</text>
<text x="821" y="88">7</text>
<text x="836" y="88">A36</text>
<text x="882" y="88">3</text>
<text x="896" y="88">5</text>
<text x="731" y="95">4</text>
<text x="736" y="95">pl998</text>
<text x="764" y="95">4</text>
<text x="769" y="95">PL</text>
<text x="776" y="95">x5</text>
<text x="818" y="95">0</text>
<text x="821" y="95">6</text>
<text x="836" y="95">A36</text>
<text x="882" y="95">3</text>
<text x="895" y="95">13</text>
<text x="731" y="101">2</text>
<text x="736" y="101">pl1000</text>
<text x="764" y="101">2</text>
<text x="769" y="101">PL</text>
<text x="776" y="101">x5</text>
<text x="818" y="101">0</text>
<text x="821" y="101">6</text>
<text x="836" y="101">A36</text>
<text x="882" y="101">3</text>
<text x="896" y="101">5</text>
<text x="731" y="107">1</text>
<text x="736" y="107">pl999</text>
<text x="764" y="107">1</text>
<text x="769" y="107">PL</text>
<text x="776" y="107">x4</text>
<text x="818" y="107">0</text>
<text x="821" y="107">6</text>
<text x="836" y="107">A36</text>
<text x="882" y="107">2</text>
<text x="896" y="107">2</text>
<text x="731" y="114">1</text>
<text x="736" y="114">bpl653</text>
<text x="764" y="114">1</text>
<text x="769" y="114">PL x7</text>
<text x="818" y="114">0</text>
<text x="821" y="114">6</text>
<text x="836" y="114">BENT A36</text>
<text x="882" y="114">3</text>
<text x="896" y="114">3</text>
<text x="731" y="120">1</text>
<text x="736" y="120">bpl651</text>
<text x="764" y="120">1</text>
<text x="769" y="120">PL x7</text>
<text x="818" y="120">0</text>
<text x="821" y="120">6</text>
<text x="836" y="120">BENT A36</text>
<text x="882" y="120">3</text>
<text x="896" y="120">3</text>
</g>
<g font-size="4.7">
<text x="398" y="64">1/</text>
<text x="401" y="66">16</text>
<text x="240" y="78" transform="rotate(2 240 78)">1/</text>
<text x="268" y="77">1/</text>
<text x="430" y="74">1/</text>
<text x="433" y="76">4</text>
<text x="243" y="80" transform="rotate(2 243 80)">16</text>
<text x="271" y="79">4</text>
<text x="403" y="78">1/</text>
<text x="405" y="80">2</text>
<text x="430" y="81">1/</text>
<text x="433" y="83">4</text>
<text x="268" y="84">1/</text>
<text x="271" y="86">4</text>
<text x="383" y="88">3/</text>
<text x="404" y="88">3/</text>
<text x="211" y="96">1/</text>
<text x="271" y="95" transform="rotate(-90 271 95)">8</text>
<text x="386" y="90">4</text>
<text x="406" y="90">4</text>
<text x="196" y="101" transform="rotate(2 196 101)">2.39</text>
<text x="214" y="97">2</text>
<text x="270" y="98" transform="rotate(-90 270 98)">1/</text>
<text x="319" y="97" transform="rotate(-90 319 97)">Wp EL38-2</text>
<text x="224" y="105">15/</text>
<text x="228" y="106">16</text>
<text x="257" y="105">3/</text>
<text x="260" y="106">8</text>
<text x="270" y="108" transform="rotate(-90 270 108)">3/</text>
<text x="271" y="105" transform="rotate(-90 271 105)">16</text>
<text x="279" y="106" transform="rotate(-90 279 106)">5/</text>
<text x="281" y="104" transform="rotate(-90 281 104)">16</text>
<text x="215" y="113">1/</text>
<text x="225" y="111">3/</text>
<text x="228" y="112">8</text>
<text x="441" y="112">7/</text>
<text x="444" y="113">8</text>
<text x="201" y="119" transform="rotate(2 201 119)">2.40</text>
<text x="218" y="114">2</text>
<text x="301" y="118" transform="rotate(-90 301 118)">W12x16</text>
<text x="311" y="118" transform="rotate(-90 311 118)">W12x16</text>
<text x="326" y="116">3/</text>
<text x="329" y="118">4</text>
<text x="205" y="123">1/</text>
<text x="208" y="125">2</text>
<text x="274" y="123">7/</text>
<text x="277" y="125">16</text>
<text x="565" y="135">1/</text>
<text x="567" y="137">4</text>
<text x="227" y="139" transform="rotate(2 227 139)">5/</text>
<text x="230" y="141" transform="rotate(2 230 141)">8</text>
<text x="251" y="140" transform="rotate(2 251 140)">5/</text>
<text x="254" y="142" transform="rotate(2 254 142)">8</text>
<text x="267" y="138">1/</text>
<text x="270" y="140">4</text>
<text x="417" y="140">1/</text>
<text x="420" y="141">4</text>
<text x="548" y="142" transform="rotate(-90 548 142)">16</text>
<text x="554" y="143">1/</text>
<text x="566" y="143">1/</text>
<text x="226" y="149" transform="rotate(2 226 149)">5/</text>
<text x="267" y="146">1/</text>
<text x="270" y="147">4</text>
<text x="417" y="147">1/</text>
<text x="420" y="149">4</text>
<text x="546" y="147" transform="rotate(-90 546 147)">13/</text>
<text x="556" y="145">8</text>
<text x="568" y="145">8</text>
<text x="229" y="151" transform="rotate(2 229 151)">16</text>
<text x="515" y="154" transform="rotate(-90 515 154)">8</text>
<text x="514" y="156" transform="rotate(-90 514 156)">3/</text>
<text x="588" y="161" transform="rotate(-90 588 161)">1/</text>
<text x="590" y="159" transform="rotate(-90 590 159)">16</text>
<text x="590" y="168" transform="rotate(-90 590 168)">16</text>
<text x="421" y="171">1/</text>
<text x="424" y="173">4</text>
<text x="514" y="172" transform="rotate(-90 514 172)">3/</text>
<text x="515" y="169" transform="rotate(-90 515 169)">8</text>
<text x="588" y="171" transform="rotate(-90 588 171)">5/</text>
<text x="416" y="195" transform="rotate(-90 416 195)">5/</text>
<text x="418" y="192" transform="rotate(-90 418 192)">16</text>
<text x="540" y="204" transform="rotate(52 540 204)">38.03</text>
<text x="564" y="209">7/</text>
<text x="574" y="209">1/</text>
<text x="183" y="216" transform="rotate(-90 183 216)">3/</text>
<text x="185" y="213" transform="rotate(-90 185 213)">4</text>
<text x="566" y="211">8</text>
<text x="577" y="211">4</text>
<text x="542" y="220">3/</text>
<text x="546" y="221">8</text>
<text x="578" y="217" transform="rotate(52 578 217)">9/</text>
<text x="578" y="220" transform="rotate(52 578 220)">16</text>
<text x="547" y="226" transform="rotate(-38 547 226)">3/</text>
<text x="550" y="226" transform="rotate(-38 550 226)">8</text>
<text x="183" y="238" transform="rotate(-90 183 238)">3/</text>
<text x="185" y="235" transform="rotate(-90 185 235)">4</text>
<text x="509" y="237">9/</text>
<text x="512" y="239">16</text>
<text x="589" y="239" transform="rotate(-90 589 239)">8</text>
<text x="595" y="240" transform="rotate(-90 595 240)">3/</text>
<text x="597" y="237" transform="rotate(-90 597 237)">16</text>
<text x="605" y="240" transform="rotate(-90 605 240)">9/</text>
<text x="607" y="237" transform="rotate(-90 607 237)">16</text>
<text x="416" y="246" transform="rotate(-90 416 246)">5/</text>
<text x="418" y="243" transform="rotate(-90 418 243)">16</text>
<text x="501" y="244" transform="rotate(-90 501 244)">1/</text>
<text x="503" y="241" transform="rotate(-90 503 241)">2</text>
<text x="587" y="242" transform="rotate(-90 587 242)">1/</text>
<text x="615" y="246" transform="rotate(-90 615 246)">8</text>
<text x="185" y="250" transform="rotate(-90 185 250)">8</text>
<text x="613" y="248" transform="rotate(-90 613 248)">1/</text>
<text x="183" y="253" transform="rotate(-90 183 253)">7/</text>
<text x="503" y="257" transform="rotate(-90 503 257)">2</text>
<text x="258" y="261">1/</text>
<text x="261" y="262">4</text>
<text x="501" y="259" transform="rotate(-90 501 259)">1/</text>
<text x="597" y="262" transform="rotate(-90 597 262)">16</text>
<text x="615" y="262" transform="rotate(-90 615 262)">16</text>
<text x="258" y="268">1/</text>
<text x="261" y="270">4</text>
<text x="541" y="266">1/</text>
<text x="543" y="268">2</text>
<text x="551" y="266">1/</text>
<text x="554" y="268">16</text>
<text x="595" y="264" transform="rotate(-90 595 264)">3/</text>
<text x="613" y="265" transform="rotate(-90 613 265)">9/</text>
<text x="548" y="275">9/</text>
<text x="563" y="272">7/</text>
<text x="566" y="273">8</text>
<text x="574" y="272">1/</text>
<text x="577" y="273">4</text>
<text x="542" y="282" transform="rotate(38 542 282)">3/</text>
<text x="551" y="276">16</text>
<text x="510" y="283">1/</text>
<text x="513" y="284">4</text>
<text x="543" y="285" transform="rotate(38 543 285)">8</text>
<text x="575" y="285" transform="rotate(-52 575 285)">9/</text>
<text x="578" y="284" transform="rotate(-52 578 284)">16</text>
<text x="510" y="290">1/</text>
<text x="513" y="292">4</text>
<text x="372" y="299">1/</text>
<text x="375" y="301">16</text>
<text x="534" y="301" transform="rotate(-52 534 301)">38.03</text>
<text x="385" y="310">1/</text>
<text x="388" y="311">16</text>
<text x="417" y="311" transform="rotate(-90 417 311)">5/</text>
<text x="418" y="308" transform="rotate(-90 418 308)">16</text>
<text x="438" y="310">1/</text>
<text x="441" y="312">16</text>
<text x="535" y="309">3/</text>
<text x="539" y="310">8</text>
<text x="339" y="317" transform="rotate(-90 339 317)">2</text>
<text x="311" y="318">1/</text>
<text x="314" y="320">4</text>
<text x="337" y="320" transform="rotate(-90 337 320)">1/</text>
<text x="547" y="323" transform="rotate(62 547 323)">28.08</text>
<text x="337" y="329" transform="rotate(-90 337 329)">1/</text>
<text x="339" y="326" transform="rotate(-90 339 326)">2</text>
<text x="310" y="331">1/</text>
<text x="313" y="333">4</text>
<text x="547" y="339">3/</text>
<text x="550" y="341">8</text>
<text x="582" y="341" transform="rotate(61 582 341)">9/</text>
<text x="554" y="346" transform="rotate(-28 554 346)">/8</text>
<text x="582" y="345" transform="rotate(61 582 345)">16</text>
<text x="337" y="353">1/</text>
<text x="563" y="351">5/</text>
<text x="566" y="353">16</text>
<text x="572" y="351">15/</text>
<text x="577" y="353">16</text>
<text x="340" y="355">4</text>
<text x="337" y="360">1/</text>
<text x="340" y="362">4</text>
<text x="605" y="366" transform="rotate(-90 605 366)">13/</text>
<text x="606" y="361" transform="rotate(-90 606 361)">16</text>
<text x="615" y="366" transform="rotate(-90 615 366)">8</text>
<text x="518" y="370" transform="rotate(-90 518 370)">2</text>
<text x="613" y="368" transform="rotate(-90 613 368)">1/</text>
<text x="517" y="372" transform="rotate(-90 517 372)">1/</text>
<text x="517" y="382" transform="rotate(-90 517 382)">1/</text>
<text x="518" y="379" transform="rotate(-90 518 379)">2</text>
<text x="615" y="383" transform="rotate(-90 615 383)">8</text>
<text x="298" y="389" transform="rotate(-90 298 389)">EL-0-7</text>
<text x="606" y="388" transform="rotate(-90 606 388)">16</text>
<text x="613" y="386" transform="rotate(-90 613 386)">1/</text>
<text x="511" y="392">1/</text>
<text x="515" y="394">4</text>
<text x="558" y="391" transform="rotate(28 558 391)">5/</text>
<text x="559" y="394" transform="rotate(28 559 394)">8</text>
<text x="605" y="393" transform="rotate(-90 605 393)">13/</text>
<text x="511" y="399">1/</text>
<text x="515" y="401">4</text>
<text x="551" y="400">1/</text>
<text x="554" y="401">16</text>
<text x="357" y="410">5/</text>
<text x="360" y="412">16</text>
<text x="515" y="409">1/</text>
<text x="519" y="411">4</text>
<text x="584" y="410" transform="rotate(-61 584 410)">9/</text>
<text x="587" y="408" transform="rotate(-61 587 408)">16</text>
<text x="515" y="416">1/</text>
<text x="519" y="418">4</text>
<text x="545" y="417">3/</text>
<text x="549" y="419">8</text>
<text x="563" y="414">5/</text>
<text x="566" y="416">16</text>
<text x="572" y="414">15/</text>
<text x="577" y="416">16</text>
<text x="548" y="433" transform="rotate(-62 548 433)">28.08</text>
<text x="365" y="457">13/</text>
<text x="370" y="459">16</text>
<text x="387" y="490">1/</text>
<text x="389" y="491">8</text>
<text x="393" y="490">5/</text>
<text x="395" y="491">16</text>
<text x="384" y="497">3/</text>
<text x="391" y="497">1/</text>
<text x="387" y="499">4</text>
<text x="393" y="499">2</text>
<text x="384" y="505">1/</text>
<text x="387" y="507">4</text>
<text x="391" y="505">7/</text>
<text x="393" y="507">8</text>
</g>
<g font-size="4.2">
<text x="823" y="49">7/</text>
<text x="825" y="51">8</text>
<text x="776" y="56">1/</text>
<text x="778" y="57">2</text>
<text x="776" y="62">5/</text>
<text x="778" y="63">8</text>
<text x="776" y="68">7/</text>
<text x="778" y="70">16</text>
<text x="772" y="81">3/</text>
<text x="774" y="82">8</text>
<text x="778" y="81">1/</text>
<text x="780" y="82">2</text>
<text x="823" y="81">1/</text>
<text x="825" y="82">2</text>
<text x="772" y="87">3/</text>
<text x="774" y="89">8</text>
<text x="778" y="87">3/</text>
<text x="780" y="89">8</text>
<text x="823" y="87">1/</text>
<text x="825" y="89">4</text>
<text x="772" y="94">5/</text>
<text x="774" y="95">16</text>
<text x="779" y="94">1/</text>
<text x="781" y="95">2</text>
<text x="823" y="94">5/</text>
<text x="825" y="95">8</text>
<text x="772" y="100">5/</text>
<text x="774" y="101">16</text>
<text x="772" y="106">5/</text>
<text x="774" y="108">16</text>
<text x="772" y="113">1/</text>
<text x="778" y="113">9/</text>
<text x="772" y="119">1/</text>
<text x="774" y="114">4</text>
<text x="778" y="119">1/</text>
<text x="780" y="114">16</text>
<text x="774" y="121">4</text>
<text x="780" y="121">2</text>
</g>
<g font-size="4">
<text x="318" y="81" transform="rotate(-90 318 81)">3/</text>
<text x="319" y="78" transform="rotate(-90 319 78)">4</text>
</g>
<g font-size="3.7">
<text x="17" y="551" transform="rotate(-90 17 551)">18:24:39</text>
<text x="17" y="561" transform="rotate(-90 17 561)">2025</text>
<text x="17" y="570" transform="rotate(-90 17 570)">Jun 17</text>
<text x="17" y="593" transform="rotate(-90 17 593)">PRINTED ON</text>
</g>
</svg>
